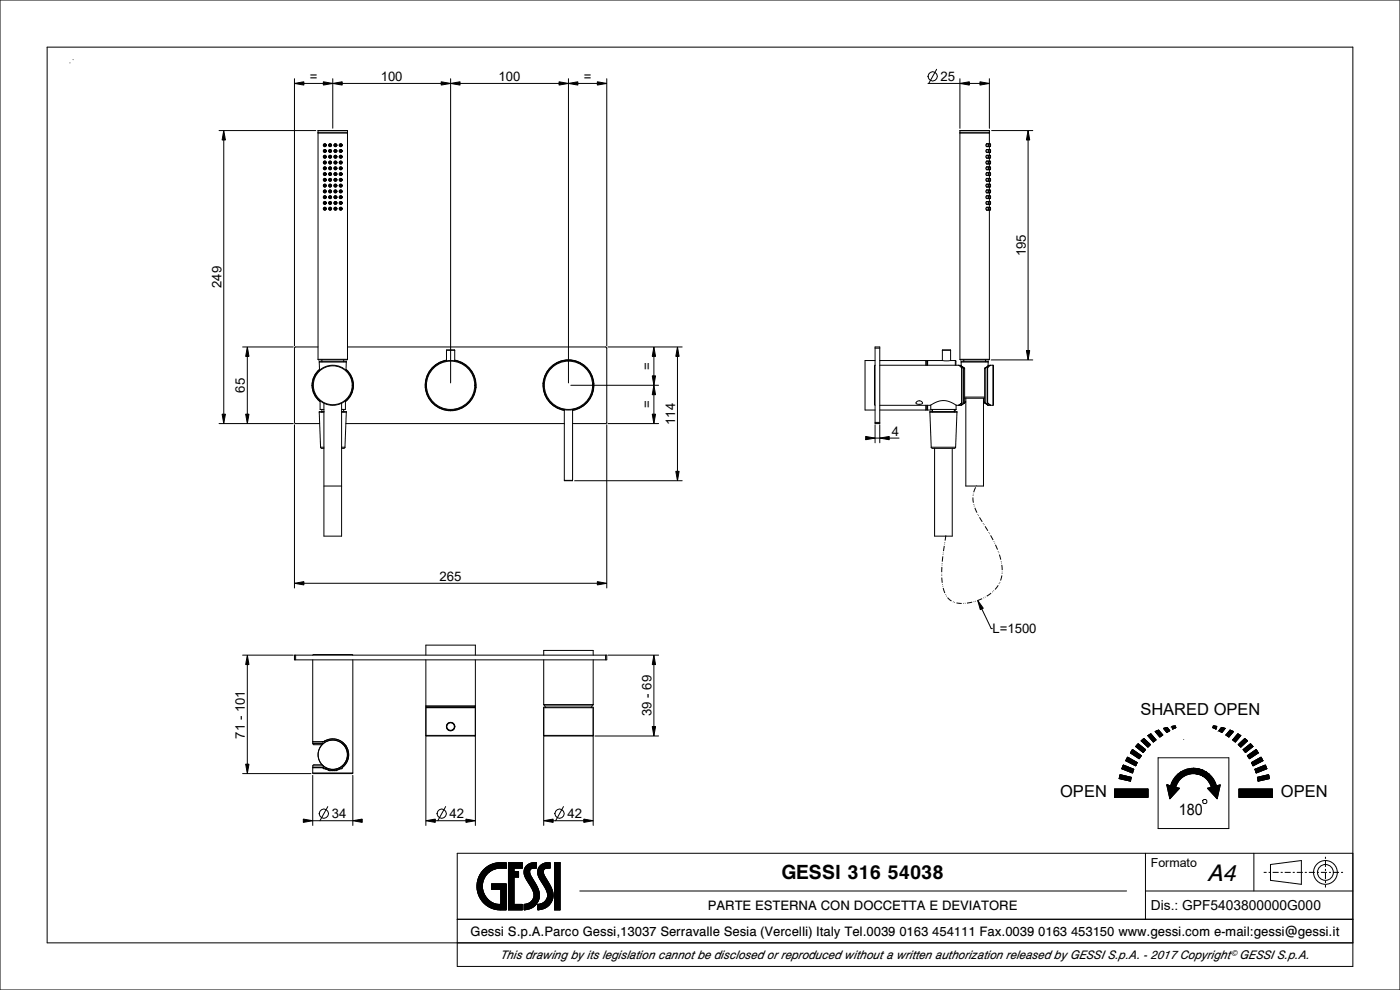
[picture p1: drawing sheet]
<svg xmlns="http://www.w3.org/2000/svg" width="297mm" height="210mm" viewBox="0 0 297 210" stroke-linecap="round" stroke-linejoin="round" font-family="sans-serif">
<path d="M0 0h297v210h-297zM97 195h190M123 189h116M243 189h44M243 181v14M266 181v8M287 181h-190v24h190v-195h-277v190h277" fill="none" stroke="#000" stroke-width=".21"/>
<!-- layer: 00_COMPONENTI -->
<g fill="none" stroke="#000" stroke-width=".21">
<path d="M67.5 27.7h6.2M67.5 28.2h6.2h-6.2M67.5 27.7v48.5M69 39.4h-.2M69 38.1h-.2M69 36.9h-.2M69 35.7h-.2M69 34.5h-.2M69 33.2h-.2M69 32h-.2M69 30.8h-.2M70.2 39.4h-.3"/>
<path d="M70.2 38.1h-.3M70.2 36.9h-.3M70.2 35.7h-.3M70.2 34.5h-.3M70.2 33.2h-.3M70.2 32h-.3M70.2 30.8h-.3M71 39.4h.3M71 38.1h.3M71 36.9h.3M71 35.7h.3M71 34.5h.3"/>
<path d="M71 30.8h.3M71 33.2h.3M71 32h.3M72.2 39.4h.2M72.2 38.1h.2M72.2 36.9h.2M72.2 35.7h.2M72.2 34.5h.2M72.2 33.2h.2M72.2 32h.2M72.2 30.8h.2M73.7 27.7v48.5"/>
<path d="M203.6 27.7h6.3M203.6 27.7v48.5M209.2 33.4h.1M209.2 34.7h.1M209.2 34.3v.4M209.2 35.5v.3l.1 .2M209.3 33.5h.1M209.3 34.7v.1M209.3 35.5h.1M209.3 34.2h.1M209.3 30.5l-.1 .3 .1 .3M209.3 31.7l-.1 .3 .1 .3"/>
<path d="M209.3 32.9l-.1 .3v.2M209.3 36.6l-.1 .3 .1 .3M209.3 37.8l-.1 .3 .1 .3M209.3 39.1l-.1 .3 .1 .3M209.3 39.1h.1M209.3 37.8h.1M209.3 36.6h.1M209.3 35.4h.1M209.3 35.4v.1M209.3 32.9h.1M209.3 31.7h.1M209.3 30.5h.1"/>
<path d="M209.3 39.1h.3M209.3 37.8h.3M209.3 36.6h.3M209.3 35.4h.3M209.3 34.2h.3M209.3 32.9h.3M209.3 31.7h.3M209.3 30.5h.3M209.3 39.7h.3M209.3 38.4h.3M209.3 37.2h.3M209.3 36h.3"/>
<path d="M209.3 34.8h.3M209.3 33.5h.3M209.3 32.3h.3M209.3 31.1h.3M209.4 31.1h-.1M209.4 32.3h-.1M209.4 33.5h-.1M209.4 34.8h-.1M209.4 36h-.1M209.4 37.2h-.1M209.4 38.4h-.1M209.4 39.7h-.1"/>
<path d="M209.6 39.1l.1 .1-.1 .5M209.6 37.8l.1 .2-.1 .4M209.6 30.5l.1 .1-.1 .5M209.6 31.7l.1 .1-.1 .5M209.6 32.9l.1 .2-.1 .4M209.6 34.2l.1 .1-.1 .5M209.6 35.4l.1 .1-.1 .5M209.6 36.6l.1 .1-.1 .5M209.6 30.5v.6M209.6 31.7v.6M209.6 32.9v.6M209.6 34.2v.6"/>
<path d="M209.6 35.4v.6M209.6 36.6v.6M209.6 37.8v.6M209.6 39.1v.6M209.8 30.5v.6M209.8 31.7v.6M209.8 32.9v.6M209.8 33.5v.1M209.8 34.2v.6M209.8 34.8h.1M209.8 35.4v.6M209.8 36h.1"/>
<path d="M209.8 36.6v.6M209.8 37.2h.1M209.8 37.8v.6M209.8 38.4v.1M209.8 39.1v.6M209.8 39.7h.1M209.8 39.1h.1M209.8 37.8h.1M209.8 36.6h.1M209.8 39.7h.2M209.8 39.1h.2M209.8 38.4h.2"/>
<path d="M209.8 37.8h.2M209.8 37.2h.2M209.8 36.6h.2M209.8 36h.2M209.8 35.4h.2M209.8 34.8h.2M209.8 34.2h.2M209.8 33.5h.2M209.8 32.9h.2M209.8 32.3h.2M209.8 31.7h.2M209.8 31.1h.2"/>
<path d="M209.8 30.5h.2M209.8 35.4h.1M209.8 34.2h.1M209.8 32.9h.1M209.8 31.7h.1M209.8 30.5h.1M209.8 38.5h.1M209.8 33.6h.1M209.9 31.7h.1M209.9 32.9h.1M209.9 34.2h.1M209.9 35.4h.1"/>
<path d="M209.9 30.5h.1M209.9 31.1h-.1M209.9 32.3h-.1M209.9 28.2h-6.3h6.3M209.9 27.7v2.8M209.9 31.1v.6M209.9 32.3v.6M209.9 33.5v.7M209.9 34.8v.6M209.9 36v.6M209.9 37.2v.6M209.9 38.4v.7"/>
<path d="M209.9 39.7v.6M210 37.8l.1 .2-.1 .4M210 39.1l.1 .1-.1 .5M210 30.5l.1 .1-.1 .5M210 31.7l.1 .1-.1 .5M210 32.9l.1 .2-.1 .4M210 34.2l.1 .1-.1 .5M210 35.4l.1 .1-.1 .5M210 36.6l.1 .1-.1 .5M210 30.5v.6M210 31.7v.6M210 32.9v.6"/>
<path d="M210 34.2v.6M210 35.4v.6M210 36.6v.6M210 37.8v.6M210 39.1v.6M69 44.3h-.2M69 43h-.2M69 41.8h-.2M69 40.6h-.2M70.2 44.3h-.3M70.2 43h-.3M70.2 41.8h-.3"/>
<path d="M70.2 40.6h-.3M71 44.3h.3M71 43h.3M71 41.8h.3M71 40.6h.3M72.2 44.3h.2M72.2 43h.2M72.2 41.8h.2M72.2 40.6h.2M209.3 40.3l-.1 .3 .1 .3M209.3 41.5l-.1 .3 .1 .3M209.3 42.7l-.1 .3 .1 .3"/>
<path d="M209.3 44l-.1 .3 .1 .3M209.3 44h.1M209.3 42.7h.1M209.3 41.5h.1M209.3 40.3h.1M209.3 44h.3M209.3 42.7h.3M209.3 41.5h.3M209.3 40.3h.3M209.3 44.6h.3M209.3 43.3h.3M209.3 42.1h.3"/>
<path d="M209.3 40.9h.3M209.4 40.9h-.1M209.4 42.1h-.1M209.4 43.3h-.1M209.4 44.6h-.1M209.6 44l.1 .1-.1 .5M209.6 42.7l.1 .2-.1 .4M209.6 41.5l.1 .1-.1 .5M209.6 40.3l.1 .1-.1 .5M209.6 40.3v.6M209.6 41.5v.6M209.6 42.7v.6"/>
<path d="M209.6 44v.6M209.8 40.3v.6M209.8 40.9h.1M209.8 41.5v.6M209.8 42.1h.1M209.8 42.7v.6M209.8 44v.6M209.8 44.6h.2M209.8 44h.2M209.8 43.3h.2M209.8 42.7h.2M209.8 42.1h.2"/>
<path d="M209.8 41.5h.2M209.8 40.9h.2M209.8 40.3h.2M209.8 44h.1M209.8 42.7h.1M209.8 41.5h.1M209.8 40.3h.1M209.9 40.3h.1M209.9 41.5h.1M209.9 42.7h.1M209.9 44h.1M209.9 43.3h-.1"/>
<path d="M209.9 44.6h-.1M209.9 40.9v.6M209.9 42.1v.6M209.9 43.3v.7M209.9 44.6v31.6M210 40.3l.1 .1-.1 .5M210 41.5l.1 .1-.1 .5M210 42.7l.1 .2-.1 .4M210 44l.1 .1-.1 .5M210 40.3v.6M210 41.5v.6M210 42.7v.6"/>
<path d="M210 44v.6M67.5 73.6h-4.8l-.2 .3v15.7l.2 .3h5.1M67.5 76.2l.1 .1h6l.1-.1M67.5 76.2h6.2M67.7 76.8h5.8M67.7 76.8l.1 1.8M67.8 78.3a4.4 4.4 0 0 0 .1 6.9M67.8 78.4a4.4 4.4 0 0 0 .1 6.7M68.3 76.3v.4M72.9 76.3v.4M73.4 78.4a4.3 4.3 0 0 1-.1 6.7M73.4 78.3a4.4 4.4 0 0 1-.1 6.9"/>
<path d="M73.5 76.8l-.1 1.8M73.7 73.6l54.9 .1v16.1l-7.1 .1M94.7 76.4a5.4 5.4 0 0 0-3.6 8.3 5.4 5.4 0 0 0 9 0 5.4 5.4 0 0 0-3.6-8.3M94.7 76.4a5.3 5.3 0 0 0-3.6 8.3 5.3 5.3 0 0 0 9 0 5.3 5.3 0 0 0-3.6-8.3M94.7 74.3h1.8M94.7 74.3v2.2M96.5 74.3v2.2M185.6 73.6h1v16.3h-1zM185.6 77.5l-.1 .1v8.3l.1 .1M185.6 76.5h-2.1v10.5h2.1M185.6 73.9h1M186.6 77.5h17.1"/>
<path d="M186.6 76.5h9.8M196.4 76.5l.1 .1M196.4 76.5v1M196.7 76.7h.1M196.7 76.5v1M196.8 76.5v1M199.9 76.5h.1M199.9 74.3h1.8M199.9 76.5h-3.4v1M199.9 74.3v2.2M201.7 76.5h1M201.7 74.3v2.2"/>
<path d="M201.7 76.5h-1.8M201.7 76.5h.1M202.7 76.5l.1 .1v.9M202.7 76.5v1M203.4 77.5h.1M203.4 77.5l.6 .6M203.6 76.2l.2 .1h6l.1-.1M203.6 76.2h6.3M203.7 77.5l.2 .1M203.7 77.5l.5 .4M203.9 77.6h.1M203.9 76.8h5.7"/>
<path d="M203.9 76.8v.8M203.9 76.7v.1M203.9 77.6l.6 .4M203.9 77.9l.1 .2M203.9 76.7h.1M203.9 76.7l5.7 .1M204 78.1v7.3M204 78.1h.1M204.2 77.9h.1M204.2 77.9l.2 .1M204.4 78h.1M204.4 78l.2 .2"/>
<path d="M204.4 78v7.6M204.5 76.3v.4M204.5 78l.1 .2M204.6 78.2v7.1M208.9 78.2v7.1M209 78l-.1 .2M209.1 76.3v.4M209.1 78h-.1M209.1 78l-.2 .2M209.1 78v7.6M209.5 78.1h.1M209.5 78.1v7.3"/>
<path d="M209.6 77.9l-.1 .2M209.6 77.6l-.6 .4M209.6 76.8v.8M209.8 77.5l-.2 .1M209.8 77.5l-.7 .5M210.1 77.5l-.6 .6M210.1 77.5h.1M210.6 77.5l.2 .1v8.3l-.2 .1M210.6 77.5h-.8M210.6 77.5v8.5M67.7 87.4l.3 7.5M67.7 87.4h1"/>
<path d="M67.9 85v1.9h.8M68 94.9l.3 .2h.4M68 94.9h.7M68.1 87.4h.1M68.3 86.9v.5M68.7 87.4h-1M68.7 85.5v28.2h3.8v-28.2M72.5 87.4h1M72.5 94.9h.7M72.9 86.9v.5M73 87.4h.1M73.2 94.9l-.3 .2h-.4"/>
<path d="M73.3 85v1.9h-.8M73.4 89.9h46.3M73.5 87.4l-.3 7.5M119.7 87.1a5.4 5.4 0 0 1-3.6-8.3 5.4 5.4 0 0 1 9 0 5.4 5.4 0 0 1-3.6 8.3M119.7 87a5.3 5.3 0 0 1-3.6-8.2 5.3 5.3 0 0 1 9 0 5.3 5.3 0 0 1-3.6 8.2M119.7 86.9v15M121.5 86.9v15M185.6 89.6h1M186.6 86h10.8l1.4-.8 1.3-.2 1.4 .2 1.4 .8h.9M186.6 87h9.8M194.4 85.2l.8-.2 .4 .2 .1 .3-.3 .2h-.7l-.4-.2zM196.4 86v1"/>
<path d="M196.5 86.9l-.1 .1M196.5 86v1M196.7 86v1h-.2M196.7 86.7h.1M196.8 86v1h1M197.3 87.4h5.7M197.3 87.4l.3 7.5M197.3 87.4h.1M197.5 85.9v1h5.3M197.6 94.9l.2 .2h4.7l.2-.2M197.6 94.9h5.1M197.7 87.4h.1"/>
<path d="M197.8 86.9v.5M198.3 95.1v18.6h3.7v-18.6M202.5 87h.2M202.5 86.9v.5M202.5 87.4h.1M202.6 87.4h.1M202.7 86.9v.1M202.8 86.9l-.1 .1M202.8 85.9v1M203 87.4l-.3 7.5M203.4 86h.1M203.9 85.6l-.5 .4"/>
<path d="M203.9 85.6h.1M204 85.4h.1M204 85.4l-.1 .2M204.1 85.8l-.3 .2M204.4 85.6l-.6 .4M204.5 85.6l-.4 .2M204.5 85.5l-.4 .3M204.5 85.5l-.1 .1M204.6 85.3l-.1 .2M204.6 85.3l-.2 .3M204.6 84.5h4.3M204.6 84.2h4.3"/>
<path d="M204.9 85.1l-.3 .2M204.9 85.3l-.4 .3M204.9 84.5v18.6h3.7v-18.6M208.6 85.3l.8 .5M208.6 85.1l.3 .2M208.9 85.3l.1 .2M208.9 85.3l.2 .3M209 85.5l.4 .3M209 85.5l.1 .1M209.1 85.6l.6 .4M209.4 85.8h.1M209.4 85.8l.3 .2"/>
<path d="M209.5 85.4l.1 .2M209.5 85.4h.1M209.6 85.6h.1M209.6 85.6l.5 .4M209.7 86h.9M210.1 86h.1M68.7 103.1h3.8M119.7 101.9h1.8M62.5 139h66.2v1h-66.2zM62.7 139v1M66.3 140l.1 17.7M66.3 139l.2-.2h8.2l.1 .2"/>
<path d="M74.8 140v24M90.3 139v-2.2h10.5v2.2M90.3 140v9.7M100.8 140v9.7M115.3 139v-1h10.5v1M115.3 140v9.5M125.8 140v9.5M128.5 139v1M66.4 157.7l.2 .3h1.7M66.4 157.7h2.2M66.4 157.3l2 .1M68.4 157.3h.1"/>
<path d="M68.8 157.2h.1M68.8 157.2l-.4 .1M68.8 157.3l1.2-.5h1.3l1.1 .5 1 .9 .5 1.1v1.4l-.4 1.1-.9 1a3.4 3.4 0 0 0 .7-4.7 3.4 3.4 0 0 0-4.8-.8h-.1M68.8 157.3l-.4 .1M72.5 157.6l.9 1.1 .4 1.3-.2 1.2-.4 .7-.6 .6v.5M90.3 156l.2 .1h10.2l.1-.1M90.3 149.7l.1 .1M90.3 156h10.5M90.3 149.7h10.5M90.6 150.1h.1M100.6 150.1h.1M100.8 150.1h-10.4v-.3h10.4v6.2"/>
<path d="M100.8 149.7v.1M100.8 150.1h-10.5v5.9M115.3 156l.2 .1h10.2l.1-.1M115.3 149.5h10.5M115.3 156h10.5M115.3 156v-5.9h10.5v5.9M115.5 149.5l.2 .5M115.7 150l.1 .1M115.7 150h9.8M125.5 150l-.1 .1M125.7 149.5l-.2 .5M66.3 164l.2 .1h8.2l.1-.1"/>
<path d="M66.3 164h8.5M66.4 162.5h2.2M66.4 162.5l-.1 1.5M68.3 162.2h-1.7l-.2 .3M68.4 162.8l.2 .1M68.4 162.8h.2M68.4 162.8h-2M68.4 162.8h.1M68.6 163l.1 .1 .5-.1M68.6 162.5v.5M68.6 163h.6M69 163.1l.7 .3"/>
<path d="M69.1 163.1h.1M69.1 163.1l.6 .2M69.2 162.9v.1M69.7 163.3l.2 .2 .4-.2M69.7 163.1v.2M69.7 163.3h.6M70.3 163.5h.6M70.3 163.2v.1M70.9 163.3l.1 .2 .5-.2M70.9 163.2v.1M70.9 163.3h.6M71.5 163.1v.2"/>
<path d="M72 163l.1 .1M72 162.9v.1M72 163h.6M72.1 163.1l-.6 .2M72.1 163.1h.1M72.2 163.1l-.7 .3M72.6 163l-.5 .1"/>
<circle cx="68.9" cy="30.8" r=".31"/>
<circle cx="68.9" cy="32" r=".31"/>
<circle cx="68.9" cy="35.7" r=".31"/>
<circle cx="68.9" cy="34.5" r=".31"/>
<circle cx="68.9" cy="33.2" r=".31"/>
<circle cx="68.9" cy="30.8" r=".3"/>
<circle cx="68.9" cy="34.5" r=".3"/>
<circle cx="68.9" cy="32" r=".3"/>
<circle cx="68.9" cy="33.2" r=".3"/>
<circle cx="68.9" cy="36.9" r=".31"/>
<circle cx="68.9" cy="38.1" r=".31"/>
<circle cx="68.9" cy="39.4" r=".31"/>
<circle cx="68.9" cy="35.7" r=".3"/>
<circle cx="68.9" cy="36.9" r=".3"/>
<circle cx="68.9" cy="39.4" r=".3"/>
<circle cx="68.9" cy="38.1" r=".3"/>
<circle cx="68.9" cy="30.8" r=".17"/>
<circle cx="68.9" cy="36.9" r=".17"/>
<circle cx="68.9" cy="33.2" r=".17"/>
<circle cx="68.9" cy="38.1" r=".17"/>
<circle cx="68.9" cy="35.7" r=".17"/>
<circle cx="68.9" cy="39.4" r=".17"/>
<circle cx="68.9" cy="32" r=".17"/>
<circle cx="68.9" cy="34.5" r=".17"/>
<circle cx="68.9" cy="30.8" r=".13"/>
<circle cx="68.9" cy="32" r=".13"/>
<circle cx="68.9" cy="33.2" r=".13"/>
<circle cx="68.9" cy="34.5" r=".13"/>
<circle cx="68.9" cy="35.7" r=".13"/>
<circle cx="68.9" cy="38.1" r=".13"/>
<circle cx="68.9" cy="39.4" r=".13"/>
<circle cx="68.9" cy="36.9" r=".13"/>
<circle cx="70" cy="35.7" r=".31"/>
<circle cx="70" cy="32" r=".31"/>
<circle cx="70" cy="33.2" r=".31"/>
<circle cx="70" cy="30.8" r=".31"/>
<circle cx="70" cy="34.5" r=".31"/>
<circle cx="70" cy="38.1" r=".31"/>
<circle cx="70" cy="36.9" r=".31"/>
<circle cx="70" cy="39.4" r=".31"/>
<circle cx="70" cy="38.1" r=".17"/>
<circle cx="70" cy="35.7" r=".17"/>
<circle cx="70" cy="32" r=".17"/>
<circle cx="70" cy="33.2" r=".17"/>
<circle cx="70" cy="34.5" r=".17"/>
<circle cx="70" cy="39.4" r=".17"/>
<circle cx="70" cy="30.8" r=".17"/>
<circle cx="70" cy="36.9" r=".17"/>
<circle cx="70" cy="30.8" r=".13"/>
<circle cx="70" cy="33.2" r=".13"/>
<circle cx="70" cy="34.5" r=".13"/>
<circle cx="70" cy="32" r=".13"/>
<circle cx="70" cy="38.1" r=".12"/>
<circle cx="70" cy="35.7" r=".12"/>
<circle cx="70" cy="39.4" r=".12"/>
<circle cx="70" cy="36.9" r=".12"/>
<circle cx="71.2" cy="33.2" r=".31"/>
<circle cx="71.2" cy="35.7" r=".31"/>
<circle cx="71.2" cy="30.8" r=".31"/>
<circle cx="71.2" cy="32" r=".31"/>
<circle cx="71.2" cy="34.5" r=".31"/>
<circle cx="71.2" cy="30.8" r=".3"/>
<circle cx="71.2" cy="32" r=".3"/>
<circle cx="71.2" cy="34.5" r=".3"/>
<circle cx="71.2" cy="33.2" r=".3"/>
<circle cx="71.2" cy="38.1" r=".31"/>
<circle cx="71.2" cy="36.9" r=".31"/>
<circle cx="71.2" cy="39.4" r=".31"/>
<circle cx="71.2" cy="35.7" r=".3"/>
<circle cx="71.2" cy="36.9" r=".3"/>
<circle cx="71.2" cy="38.1" r=".3"/>
<circle cx="71.2" cy="39.4" r=".3"/>
<circle cx="71.2" cy="32" r=".18"/>
<circle cx="71.2" cy="39.4" r=".18"/>
<circle cx="71.2" cy="36.9" r=".18"/>
<circle cx="71.2" cy="38.1" r=".18"/>
<circle cx="71.2" cy="34.5" r=".18"/>
<circle cx="71.2" cy="35.7" r=".18"/>
<circle cx="71.2" cy="30.8" r=".18"/>
<circle cx="71.2" cy="33.2" r=".18"/>
<circle cx="71.2" cy="34.5" r=".13"/>
<circle cx="71.2" cy="30.8" r=".13"/>
<circle cx="71.2" cy="32" r=".13"/>
<circle cx="71.2" cy="33.2" r=".13"/>
<circle cx="71.2" cy="39.4" r=".13"/>
<circle cx="71.2" cy="35.7" r=".13"/>
<circle cx="71.2" cy="36.9" r=".13"/>
<circle cx="71.2" cy="38.1" r=".13"/>
<circle cx="72.3" cy="32" r=".31"/>
<circle cx="72.3" cy="35.7" r=".31"/>
<circle cx="72.3" cy="34.5" r=".31"/>
<circle cx="72.3" cy="30.8" r=".31"/>
<circle cx="72.3" cy="33.2" r=".31"/>
<circle cx="72.3" cy="38.1" r=".31"/>
<circle cx="72.3" cy="39.4" r=".31"/>
<circle cx="72.3" cy="36.9" r=".31"/>
<circle cx="72.3" cy="36.9" r=".17"/>
<circle cx="72.3" cy="34.5" r=".17"/>
<circle cx="72.3" cy="35.7" r=".17"/>
<circle cx="72.3" cy="33.2" r=".17"/>
<circle cx="72.3" cy="32" r=".17"/>
<circle cx="72.3" cy="39.4" r=".17"/>
<circle cx="72.3" cy="38.1" r=".17"/>
<circle cx="72.3" cy="30.8" r=".17"/>
<circle cx="72.3" cy="33.2" r=".13"/>
<circle cx="72.3" cy="34.5" r=".13"/>
<circle cx="72.3" cy="30.8" r=".13"/>
<circle cx="72.3" cy="32" r=".13"/>
<circle cx="72.3" cy="39.4" r=".12"/>
<circle cx="72.3" cy="36.9" r=".12"/>
<circle cx="72.3" cy="35.7" r=".12"/>
<circle cx="72.3" cy="38.1" r=".12"/>
<circle cx="68.9" cy="41.8" r=".31"/>
<circle cx="68.9" cy="40.6" r=".31"/>
<circle cx="68.9" cy="44.3" r=".31"/>
<circle cx="68.9" cy="43" r=".31"/>
<circle cx="68.9" cy="44.3" r=".3"/>
<circle cx="68.9" cy="41.8" r=".3"/>
<circle cx="68.9" cy="40.6" r=".3"/>
<circle cx="68.9" cy="43" r=".3"/>
<circle cx="68.9" cy="44.3" r=".18"/>
<circle cx="68.9" cy="41.8" r=".18"/>
<circle cx="68.9" cy="43" r=".18"/>
<circle cx="68.9" cy="40.6" r=".17"/>
<circle cx="68.9" cy="40.6" r=".13"/>
<circle cx="68.9" cy="44.3" r=".12"/>
<circle cx="68.9" cy="41.8" r=".12"/>
<circle cx="68.9" cy="43" r=".12"/>
<circle cx="70" cy="40.6" r=".31"/>
<circle cx="70" cy="41.8" r=".31"/>
<circle cx="70" cy="43" r=".31"/>
<circle cx="70" cy="44.3" r=".31"/>
<circle cx="70" cy="44.3" r=".18"/>
<circle cx="70" cy="41.8" r=".18"/>
<circle cx="70" cy="43" r=".18"/>
<circle cx="70" cy="40.6" r=".17"/>
<circle cx="70" cy="40.6" r=".12"/>
<circle cx="70" cy="43" r=".12"/>
<circle cx="70" cy="41.8" r=".12"/>
<circle cx="70" cy="44.3" r=".12"/>
<circle cx="71.2" cy="41.8" r=".31"/>
<circle cx="71.2" cy="40.6" r=".31"/>
<circle cx="71.2" cy="43" r=".31"/>
<circle cx="71.2" cy="44.3" r=".31"/>
<circle cx="71.2" cy="44.3" r=".3"/>
<circle cx="71.2" cy="41.8" r=".3"/>
<circle cx="71.2" cy="43" r=".3"/>
<circle cx="71.2" cy="40.6" r=".3"/>
<circle cx="71.2" cy="44.3" r=".18"/>
<circle cx="71.2" cy="41.8" r=".18"/>
<circle cx="71.2" cy="43" r=".18"/>
<circle cx="71.2" cy="40.6" r=".18"/>
<circle cx="71.2" cy="40.6" r=".13"/>
<circle cx="71.2" cy="41.8" r=".13"/>
<circle cx="71.2" cy="44.3" r=".13"/>
<circle cx="71.2" cy="43" r=".13"/>
<circle cx="72.3" cy="40.6" r=".31"/>
<circle cx="72.3" cy="41.8" r=".31"/>
<circle cx="72.3" cy="44.3" r=".31"/>
<circle cx="72.3" cy="43" r=".31"/>
<circle cx="72.3" cy="41.8" r=".18"/>
<circle cx="72.3" cy="44.3" r=".18"/>
<circle cx="72.3" cy="43" r=".18"/>
<circle cx="72.3" cy="40.6" r=".17"/>
<circle cx="72.3" cy="40.6" r=".12"/>
<circle cx="72.3" cy="43" r=".12"/>
<circle cx="72.3" cy="41.8" r=".12"/>
<circle cx="72.3" cy="44.3" r=".12"/>
<circle cx="70.6" cy="81.7" r="4.3"/>
<circle cx="70.6" cy="81.7" r="4.1"/>
<circle cx="95.6" cy="81.7" r="5.1"/>
<circle cx="95.6" cy="81.7" r="5.3"/>
<circle cx="120.6" cy="81.7" r="5.1"/>
<circle cx="120.6" cy="81.7" r="5.3"/>
<circle cx="95.6" cy="154.1" r=".89"/>
<circle cx="95.6" cy="154.1" r=".8"/>
<circle cx="70.6" cy="160.1" r="3.1"/>
</g>
<!-- layer: 50_QUOTE -->
<g fill="#000">
<path d="M62.5 17.7l2-.4v.7zM68.6 17.3l2 .4-2 .3zM70.6 17.7l2-.4v.7zM93.6 17.3l2 .4-2 .3zM95.6 17.7l2-.4v.7zM118.6 17.3l2 .4-2 .3zM120.6 17.7l2-.4v.7zM126.7 17.3l2 .4-2 .3zM203.6 17.7l2-.4v.7zM207.9 17.3l2 .4-2 .3zM47.5 27.7l.3 2h-.7zM218.1 27.7l.3 2h-.7z"/>
<path d="M52.5 73.6l.3 2h-.7zM138.7 73.6l.4 2h-.7zM143.7 73.6l.4 2h-.7zM217.7 74.3h.7l-.3 2zM47.1 87.9h.7l-.3 2zM52.1 87.9h.7l-.3 2zM138.4 79.7h.7l-.4 2zM138.4 87.9h.7l-.4 2zM138.7 81.7l.4 2h-.7zM183.6 92.6l2 .3-2 .4zM186.6 92.9l2-.3v.7zM143.4 100h.7l-.4 2z"/>
<path d="M52.5 139l.3 2h-.7zM62.5 123.7l2-.3v.7zM126.7 123.4l2 .3-2 .4zM138.7 139l.4 2h-.7zM138.4 154.1h.7l-.4 2zM52.1 162.1h.7l-.3 2zM64.3 173.7l2 .4-2 .3zM74.8 174.1l2-.4v.7zM90.3 174.1l2-.4v.7zM98.8 173.7l2 .4-2 .3zM115.3 174.1l2-.4v.7zM123.8 173.7l2 .4-2 .3z"/>
</g>
<g fill="none" stroke="#000" stroke-width=".21">
<path d="M62.5 17.7l2-.4v.7zM62.5 16.7v56.7M64.5 17.7h4.1M68.6 17.3l2 .4-2 .3zM70.6 17.7l2-.4v.7zM70.6 16.7v10.5M72.6 17.7h21M93.6 17.3l2 .4-2 .3zM95.6 17.7l2-.4v.7zM95.6 16.7v64.5M97.6 17.7h21M118.6 17.3l2 .4-2 .3z"/>
<path d="M120.6 17.7l2-.4v.7zM120.6 16.7v64.5M122.6 17.7h4.1M126.7 17.3l2 .4-2 .3zM128.7 16.7v56.7M196.9 17.7h6.7M198.7 14.7l-1.7 3M203.6 17.7l2-.4v.7zM203.6 16.7v10.5M205.6 17.7h2.3M207.9 17.3l2 .4-2 .3zM209.9 16.7v10.5"/>
<path d="M46.5 27.7h20.5M47.5 27.7l.3 2h-.7zM47.5 29.7v58.2M210.4 27.7h8.7M218.1 27.7l.3 2h-.7zM218.1 29.7v44.6M51.5 73.6h10.7M52.5 73.6l.3 2h-.7zM52.5 75.6v12.3M129 73.6h15.7M138.4 79.7h.7l-.4 2zM138.7 73.6l.4 2h-.7z"/>
<path d="M138.7 75.6v4.1M143.7 73.6l.4 2h-.7zM143.7 75.6v24.4M210.3 76.3h8.8M217.7 74.3h.7l-.3 2zM46.5 89.9h15.7M47.1 87.9h.7l-.3 2zM52.1 87.9h.7l-.3 2zM62.5 90.1v34.6M121.1 81.7h18.6M128.7 90.1v34.6M129 89.9h10.7"/>
<path d="M138.4 87.9h.7l-.4 2zM138.7 81.7l.4 2h-.7zM138.7 83.7v4.2M143.4 100h.7l-.4 2zM183.6 92.6l2 .3-2 .4zM185.6 92.9h1M185.6 90.1v3.8M186.6 92.9l2-.3v.7zM186.6 90.1v3.8M188.6 92.9h2.1M121.9 102h22.8M51.5 139h10.7"/>
<path d="M52.5 139l.3 2h-.7zM62.5 123.7l2-.3v.7zM64.5 123.7h62.2M126.7 123.4l2 .3-2 .4zM129 139h10.7M138.7 139l.4 2h-.7zM52.5 141v21.1M90.3 150.2v24.9M100.8 150.2v24.9M115.3 150v25.1M125.8 150v25.1M126.2 156.1h13.5"/>
<path d="M138.4 154.1h.7l-.4 2zM138.7 141v13.1M51.5 164.1h14.5M52.1 162.1h.7l-.3 2zM64.3 173.7l2 .4-2 .3zM66.3 164.5v10.6M66.3 174.1h8.5M69.5 171.1l-1.6 3M74.8 174.1l2-.4v.7zM74.8 164.5v10.6M90.3 174.1l2-.4v.7zM92.3 174.1h6.5"/>
<path d="M94.5 171.1l-1.6 3M98.8 173.7l2 .4-2 .3zM115.3 174.1l2-.4v.7zM117.3 174.1h6.5M119.5 171.1l-1.6 3M123.8 173.7l2 .4-2 .3z"/>
<circle cx="197.8" cy="16.2" r=".98"/>
<circle cx="68.7" cy="172.6" r=".98"/>
<circle cx="93.7" cy="172.6" r=".98"/>
<circle cx="118.7" cy="172.6" r=".98"/>
</g>
<!-- layer: 52_NOTE -->
<path d="M207.4 127.4l1.2 1.6-.6 .3z" fill="#000"/>
<path d="M207.4 127.4l1.2 1.6-.6 .3zM208.3 129.2l2 4.1h.2" fill="none" stroke="#000" stroke-width=".21"/>
<!-- layer: 54_SIMBOLI -->
<g fill="none" stroke="#000" stroke-width=".21">
<path d="M14.8 13.3h.1M15.5 12.7h.1M239.8 159.7l1.9 1.2 .4-.6M239.8 159.7l.5-.7 1.8 1.3M240.3 159l1.8 1.3-.4 .6-1.9-1.2zM240.9 158.4l1.6 1.2 .5-.6M240.9 158.4l.6-.6 1.5 1.2M241.5 157.8l1.5 1.2-.5 .6-1.6-1.2zM242.1 157.1l.6-.4 1.4 1.3-.6 .5zM242.1 157.1l1.4 1.4 .6-.5M242.1 157.1l.6-.4 1.4 1.3M243 159h.1"/>
<path d="M243.5 156l.6-.3 1.1 1.2-.5 .5zM243.5 156l1.2 1.4 .5-.5M243.5 156l.6-.3 1.1 1.2M244.1 158h.1M245.1 155.2l.7-.3 .9 1-.7 .4zM245.1 155.2l.9 1.1 .7-.4M245.1 155.2l.7-.3 .9 1M245.2 156.9h.1M246.7 155.9h.1M246.8 154.5l.8-.2 .6 .7-.7 .4zM248 155.1h.1M248.4 154.2h.1"/>
<path d="M248.6 154.1l.7-.1 .1 .3-.6 .4zM249.4 154.4h-.1M249.4 154.4h.1M249.4 154.3h.1M249.4 154.3l-.1-.3-.7 .1 .2 .6 .5-.3M251.1 156.9h.1M257.3 154.3l.1-.3 .7 .1-.1 .6-.6-.3M257.3 154.3l.1 .1M257.4 154.4h.1M257.4 154l.7 .1-.1 .6-.7-.4zM258 154.2h.1M258.4 155.1h.1"/>
<path d="M259.1 154.3l.8 .2-.7 .9-.6-.4zM260.1 155.9h.1M260.9 154.9l.8 .3-1 1.1-.6-.4zM261.5 156.9h.1M261.7 155.2l-1 1.1-.6-.4M261.7 155.2l-.8-.3-.8 1M262.6 155.7l.6 .3-1.1 1.4-.6-.5zM262.7 158l1.4-1.3 .5 .4-1.4 1.4zM262.7 158h.1M263.2 156l-1.1 1.4-.6-.5M263.2 156l-.6-.3-1.1 1.2M263.7 159l1.6-1.2 .5 .6-1.6 1.2z"/>
<path d="M263.7 159h.1M264.6 157.1l-1.4 1.4-.5-.5M264.6 157.1l-.5-.4-1.4 1.3M265.8 158.4l-1.6 1.2-.5-.6M265.8 158.4l-.5-.6-1.6 1.2M266.9 159.7l-1.8 1.2-.5-.6M266.9 159.7l-.4-.7-1.9 1.3M236.4 167.4h7.1v1.7h-7.1zM237.4 165.1l2.4 .6M237.6 164.4l-.2 .7M237.6 164.4l2.4 .5M237.6 164.4h.1"/>
<path d="M237.6 164.3l2.4 .6-.2 .8-2.4-.6zM238 163.1l.3-.8 2.2 .9M238 163.1l2.2 .9M238.3 162.3l2.2 .9-.3 .8-2.2-.9zM238.8 161.4l.4-.8 2 1.2M238.8 161.4l2.1 1 .3-.6M239.2 160.6l2 1.2-.3 .6-2.1-1zM239.8 165.7h.1M239.8 165.6v.1M240 164.9h.1M240 164.9l-.2 .7M240.3 163.9l-.1 .1"/>
<path d="M240.5 163.2l-.2 .7M240.5 163.2h.1M241.2 161.8h.1M242.1 160.3h.1M245.7 160.7h15v15.1h-15zM247.5 166.5l1.9 .5-1.2 2.4zM247.5 166.5l1.9 .5zM247.5 166.5l.8 .2a5 5 0 0 1 4.9-3.7 5 5 0 0 1 4.9 3.7l.8-.2-.7 2.9-2-2.2 .8-.2a3.9 3.9 0 0 0-3.8-2.9 3.9 3.9 0 0 0-3.8 2.9l.8 .2-2 2.2zM248.3 166.7l1.3-.3-.2 .6zM248.6 166l1 .4-1.3 .3zM248.6 166l1.3-.2-.3 .6zM248.9 165.4l1 .4-1.3 .2z"/>
<path d="M248.9 165.4l1.4-.1-.4 .5zM249.3 164.8l1 .5-1.4 .1zM249.3 164.8l1.5 .1-.5 .4zM249.4 167l.8 .2-2 2.2zM249.8 164.2l1 .7-1.5-.1zM249.8 164.2l1.5 .4-.5 .3zM249.8 164.2l2.1 .1-.6 .3zM249.8 164.2l.6-.4 1.5 .5zM250.4 163.8l2.2 .3-.7 .2zM250.4 163.8l2.8 .3h-.6zM250.4 163.8l.7-.4 2.1 .7zM251.1 163.4l2.7 .7z"/>
<path d="M251.1 163.4l3.4 .9zM251.1 163.4l6 1.4zM251.1 163.4l.7-.2 5.3 1.6zM251.8 163.2l4.7 1 .6 .6zM251.8 163.2l.7-.2 4 1.2zM252.5 163l3.5 .8 .5 .4zM252.5 163h.7l2.8 .8zM253.2 163l2.1 .4 .7 .4zM253.2 163l2.1 .4zM253.9 163l1.4 .4zM254.5 164.3l2.6 .5-2.1-.2zM255 164.6l2.5 .8-1.9-.5z"/>
<path d="M255 164.6l2.1 .2 .4 .6zM255.4 169.6h.4l.2 .2v.4l-.2 .3h-.4l-.2-.3v-.4zM255.6 164.9l1.9 .5-1.4-.1zM256.1 165.3l1.7 .7-1.3-.2zM256.1 165.3l1.4 .1 .3 .6zM256.2 167.2l.8-.2 1.2 2.4zM256.5 165.8l1.6 .9-1.3-.3zM256.5 165.8l1.3 .2 .3 .7zM256.8 166.4l1.3 .3-1.1 .3zM257 167l1.1-.3 .1 2.7zM258.1 166.7l.8-.2-.7 2.9zM262.8 167.4h7.1v1.7h-7.1z"/>
<path d="M264.6 160.3l1.9-1.3 .4 .7-1.8 1.2zM264.6 160.3h.1M265.5 161.8l2-1.2 .4 .8-2.1 1zM265.5 161.8h.1M265.6 161.8v.1M265.6 161.9l.2 .4M265.8 162.3v.1M266.2 163.2l2.2-.9 .3 .8-2.2 .9zM266.2 163.2h.1M266.2 163.2l.3 .7M266.5 163.9v.1M266.8 164.9l2.3-.6 .2 .8-2.4 .6z"/>
<path d="M266.8 164.9l.1 .7M266.8 164.9h.1M266.8 164.9l2.3-.6 .2 .8M266.9 165.6v.1M266.9 165.7h.1M267.9 161.4l-.4-.8-2 1.2M267.9 161.4l-2.1 1M268.7 163.1l-.3-.8-2.2 .9M268.7 163.1l-2.2 .9M269.3 165.1l-2.4 .6M101.2 188.7l1.1-.7a4 4 0 0 0 1.1 2.7l-1.1 .5a5 5 0 0 1-1.1-2.5zM101.9 185.4l2-.5a3.9 3.9 0 0 0-1.6 3.1l-1.1 .7a5.1 5.1 0 0 1 .7-3.3z"/>
<path d="M102.3 191.2l1.1-.5 .9 .7-1.3 .5zM102.5 184.6a5.4 5.4 0 0 1 4.9-1.6v1.1l-1.9 .1zM102.5 184.6l3-.4-1.6 .7-2 .5zM102.6 184.5a4.9 4.9 0 0 1 3.5-1.5h1.3v1.1l-1.3 .1a3.8 3.8 0 0 0-3.8 3.9 3.8 3.8 0 0 0 3.9 3.7v-3.2h-1.9v-1.1h3.1v5.5h-1.3a5 5 0 0 1-4.5-3.1 5 5 0 0 1 1-5.4zM103 191.9l1.3-.5 1.1 .4h.8l-.1 1.2a4.8 4.8 0 0 1-3.1-1.1zM104.3 187.5h3.1v5.5h-1.3l.1-4.4h-1.9zM107.9 183h2.9v1.1h-1.8v.8h1v1.1h-1v5.9h1.8v1.1h-2.9zM111.2 193l2.4-1a3.4 3.4 0 0 1-2.4 1zM111.2 185.3l1.2-.4 .1 .7 1.1 1.9a3.5 3.5 0 0 1 0 4.5l-2.4 1v-1.1a2.08 2.08 0 0 0 1.9-1.2 2.08 2.08 0 0 0-.2-2.2l-1.4-2.3zM111.2 184.5l1.7-.3a.67 .67 0 0 0-.5 .7l-1.2 .4zM111.7 183.6l.9-.5 1.2-.1v1.2h-.5a.88 .88 0 0 0-.9 .5 .88 .88 0 0 0 .1 1l1 1.5a3.7 3.7 0 0 1 .4 4.3 3.3 3.3 0 0 1-2.7 1.5v-1.1a2.11 2.11 0 0 0 1.9-1.3 2.11 2.11 0 0 0-.3-2.3 7.1 7.1 0 0 1-1.6-3.1l.1-.8zM111.9 183.5l.7-.4 1.2-.1v1.2l-2.6 .3z"/>
<path d="M114.1 193l2.4-1a3.4 3.4 0 0 1-2.4 1zM114.1 185.3l1.2-.4 .1 .7 1.1 1.9a3.5 3.5 0 0 1 0 4.5l-2.4 1v-1.1a2.08 2.08 0 0 0 1.9-1.2 2.08 2.08 0 0 0-.2-2.2l-1.4-2.3zM114.1 184.5l1.7-.3a.67 .67 0 0 0-.5 .7l-1.2 .4zM114.6 183.6l.9-.5 1.2-.1v1.2h-.5a.88 .88 0 0 0-.9 .5 .88 .88 0 0 0 .1 1l1 1.5a3.7 3.7 0 0 1 .4 4.3 3.3 3.3 0 0 1-2.7 1.5v-1.1a2.11 2.11 0 0 0 1.9-1.3 2.11 2.11 0 0 0-.3-2.3 7.1 7.1 0 0 1-1.6-3.1l.1-.8zM114.7 183.5l.8-.4 1.2-.1v1.2l-2.6 .3zM117.7 183h1.1v10h-1.1zM269.5 183.4l6.6-.9v5.1l-6.6-.9z"/>
<circle cx="281.2" cy="185.1" r="2.52"/>
<circle cx="281.2" cy="185.1" r="1.68"/>
</g>
<g fill="#000">
<path d="M241.5 157.8l1.5 1.2-.5 .6-1.6-1.2zM242.1 157.1l.6-.4 1.4 1.3-.6 .5zM243.5 156l.6-.3 1.1 1.2-.5 .5zM245.1 155.2l.7-.3 .9 1-.7 .4zM246.8 154.5l.8-.2 .6 .7-.7 .4zM248.6 154.1l.7-.1 .1 .3-.6 .4zM257.4 154l.7 .1-.1 .6-.7-.4zM259.1 154.3l.8 .2-.7 .9-.6-.4zM260.9 154.9l.8 .3-1 1.1-.6-.4zM262.6 155.7l.6 .3-1.1 1.4-.6-.5zM262.7 158l1.4-1.3 .5 .4-1.4 1.4zM263.7 159l1.6-1.2 .5 .6-1.6 1.2z"/>
<path d="M236.4 167.4h7.1v1.7h-7.1zM237.6 164.3l2.4 .6-.2 .8-2.4-.6zM238.3 162.3l2.2 .9-.3 .8-2.2-.9zM239.2 160.6l2 1.2-.3 .6-2.1-1zM240.3 159l1.8 1.3-.4 .6-1.9-1.2zM247.5 166.5l1.9 .5zM247.5 166.5l1.9 .5-1.2 2.4zM248.6 166l1 .4-1.3 .3zM248.9 165.4l1 .4-1.3 .2zM249.3 164.8l1 .5-1.4 .1zM249.8 164.2l1 .7-1.5-.1zM248.3 166.7l1.3-.3-.2 .6z"/>
<path d="M249.8 164.2l.6-.4 1.5 .5zM248.6 166l1.3-.2-.3 .6zM249.4 167l.8 .2-2 2.2zM248.9 165.4l1.4-.1-.4 .5zM250.4 163.8l.7-.4 2.1 .7zM249.3 164.8l1.5 .1-.5 .4zM251.1 163.4l.7-.2 5.3 1.6zM249.8 164.2l1.5 .4-.5 .3zM251.8 163.2l.7-.2 4 1.2zM252.5 163h.7l2.8 .8zM250.4 163.8l2.2 .3-.7 .2zM253.2 163l2.1 .4z"/>
<path d="M251.1 163.4l2.7 .7zM251.1 163.4l3.4 .9zM254.5 164.3l2.6 .5-2.1-.2zM251.1 163.4l6 1.4zM253.9 163l1.4 .4zM253.2 163l2.1 .4 .7 .4zM255.6 164.9l1.9 .5-1.4-.1zM255 164.6l2.5 .8-1.9-.5zM252.5 163l3.5 .8 .5 .4zM256.2 167.2l.8-.2 1.2 2.4zM256.1 165.3l1.7 .7-1.3-.2zM251.8 163.2l4.7 1 .6 .6z"/>
<path d="M256.8 166.4l1.3 .3-1.1 .3zM256.5 165.8l1.6 .9-1.3-.3zM257 167l1.1-.3 .1 2.7zM255 164.6l2.1 .2 .4 .6zM256.1 165.3l1.4 .1 .3 .6zM256.5 165.8l1.3 .2 .3 .7zM258.1 166.7l.8-.2-.7 2.9zM264.6 160.3l1.9-1.3 .4 .7-1.8 1.2zM265.5 161.8l2-1.2 .4 .8-2.1 1zM266.2 163.2l2.2-.9 .3 .8-2.2 .9zM266.8 164.9l2.3-.6 .2 .8-2.4 .6zM262.8 167.4h7.1v1.7h-7.1z"/>
<path d="M101.2 188.7l1.1-.7a4 4 0 0 0 1.1 2.7l-1.1 .5a5 5 0 0 1-1.1-2.5zM101.9 185.4l2-.5a3.9 3.9 0 0 0-1.6 3.1l-1.1 .7a5.1 5.1 0 0 1 .7-3.3zM102.3 191.2l1.1-.5 .9 .7-1.3 .5zM104.3 187.5h3.1v5.5h-1.3l.1-4.4h-1.9zM102.5 184.6l3-.4-1.6 .7-2 .5zM102.5 184.6a5.4 5.4 0 0 1 4.9-1.6v1.1l-1.9 .1zM103 191.9l1.3-.5 1.1 .4h.8l-.1 1.2a4.8 4.8 0 0 1-3.1-1.1zM107.9 183h2.9v1.1h-1.8v.8h1v1.1h-1v5.9h1.8v1.1h-2.9zM111.2 193l2.4-1a3.4 3.4 0 0 1-2.4 1zM111.2 185.3l1.2-.4 .1 .7 1.1 1.9a3.5 3.5 0 0 1 0 4.5l-2.4 1v-1.1a2.08 2.08 0 0 0 1.9-1.2 2.08 2.08 0 0 0-.2-2.2l-1.4-2.3zM111.2 184.5l1.7-.3a.67 .67 0 0 0-.5 .7l-1.2 .4zM111.9 183.5l.7-.4 1.2-.1v1.2l-2.6 .3z"/>
<path d="M114.1 193l2.4-1a3.4 3.4 0 0 1-2.4 1zM114.1 185.3l1.2-.4 .1 .7 1.1 1.9a3.5 3.5 0 0 1 0 4.5l-2.4 1v-1.1a2.08 2.08 0 0 0 1.9-1.2 2.08 2.08 0 0 0-.2-2.2l-1.4-2.3zM114.1 184.5l1.7-.3a.67 .67 0 0 0-.5 .7l-1.2 .4zM114.7 183.5l.8-.4 1.2-.1v1.2l-2.6 .3zM117.7 183h1.1v10h-1.1z"/>
</g>
<path d="M281.2 181.8v6.5M284.9 185.1h-16.8" fill="none" stroke="#000" stroke-width=".21" stroke-dasharray=".4 .4 1.3 .4" stroke-linecap="butt"/>
<path d="M249.8 164.4h2.1" fill="none" stroke="#000" stroke-width=".31"/>
<path d="M250.4 164h2.8" fill="none" stroke="#000" stroke-width=".34"/>
<!-- layer: 58_ENTITA_GEOM -->
<path d="M200.7 113.6l-.7 4.3-.2 3a8.2 8.2 0 0 0 1.5 6.1 5.3 5.3 0 0 0 5.3 .6 7.5 7.5 0 0 0 5.9-5.5 13.3 13.3 0 0 0-2.2-8.3l-1.8-3a9.1 9.1 0 0 1-2.1-5.5l.2-1.1 .6-1.2" fill="none" stroke="#000" stroke-width=".21" stroke-dasharray="1.1 .3 .1 .2 .1 .3" stroke-linecap="butt"/>
<text font-size="5" x="256.1" y="186.8">A4</text>
<text font-size="4.2" x="165.8" y="186.5">GESSI 316 54038</text>
<g font-size="3.5">
<text x="241.9" y="151.6">SHARED OPEN</text>
<text x="224.9" y="169">OPEN</text>
<text x="271.8" y="169.1">OPEN</text>
</g>
<text font-size="3.3" x="250.1" y="172.8">180</text>
<text font-size="2.9" x="244.1" y="193">Dis.: GPF5403800000G000</text>
<g font-size="2.8">
<text x="65.7" y="17.2">=</text>
<text x="80.8" y="17.2">100</text>
<text x="105.8" y="17.2">100</text>
<text x="123.8" y="17.2">=</text>
<text x="199.5" y="17.2">25</text>
<text x="217.6" y="54.4" transform="rotate(-90 217.6 54.4)">195</text>
<text x="47" y="61.1" transform="rotate(-90 47 61.1)">249</text>
<text x="52" y="83.3" transform="rotate(-90 52 83.3)">65</text>
<text x="138.2" y="78.5" transform="rotate(-90 138.2 78.5)">=</text>
<text x="138.2" y="86.6" transform="rotate(-90 138.2 86.6)">=</text>
<text x="143.2" y="90.1" transform="rotate(-90 143.2 90.1)">114</text>
<text x="189.2" y="92.4">4</text>
<text x="93.3" y="123.2">265</text>
<text x="210.5" y="134.3">L=1500</text>
<text x="138.2" y="151.9" transform="rotate(-90 138.2 151.9)">39 - 69</text>
<text x="52" y="156.7" transform="rotate(-90 52 156.7)">71 - 101</text>
<text x="70.4" y="173.6">34</text>
<text x="95.4" y="173.6">42</text>
<text x="120.4" y="173.6">42</text>
<text x="150.2" y="193">PARTE ESTERNA CON DOCCETTA E DEVIATORE</text>
<text x="99.8" y="198.5">Gessi S.p.A.Parco Gessi,13037 Serravalle Sesia (Vercelli) Italy Tel.0039 0163 454111 Fax.0039 0163 453150 www.gessi.com e-mail:gessi@gessi.it</text>
</g>
<text font-size="2.6" x="244.1" y="183.9">Formato</text>
<text font-size="2.5" x="106.2" y="203.4">This drawing by its legislation cannot be disclosed or reproduced without a written authorization released by GESSI S.p.A. - 2017 Copyright© GESSI S.p.A.</text>
</svg>
